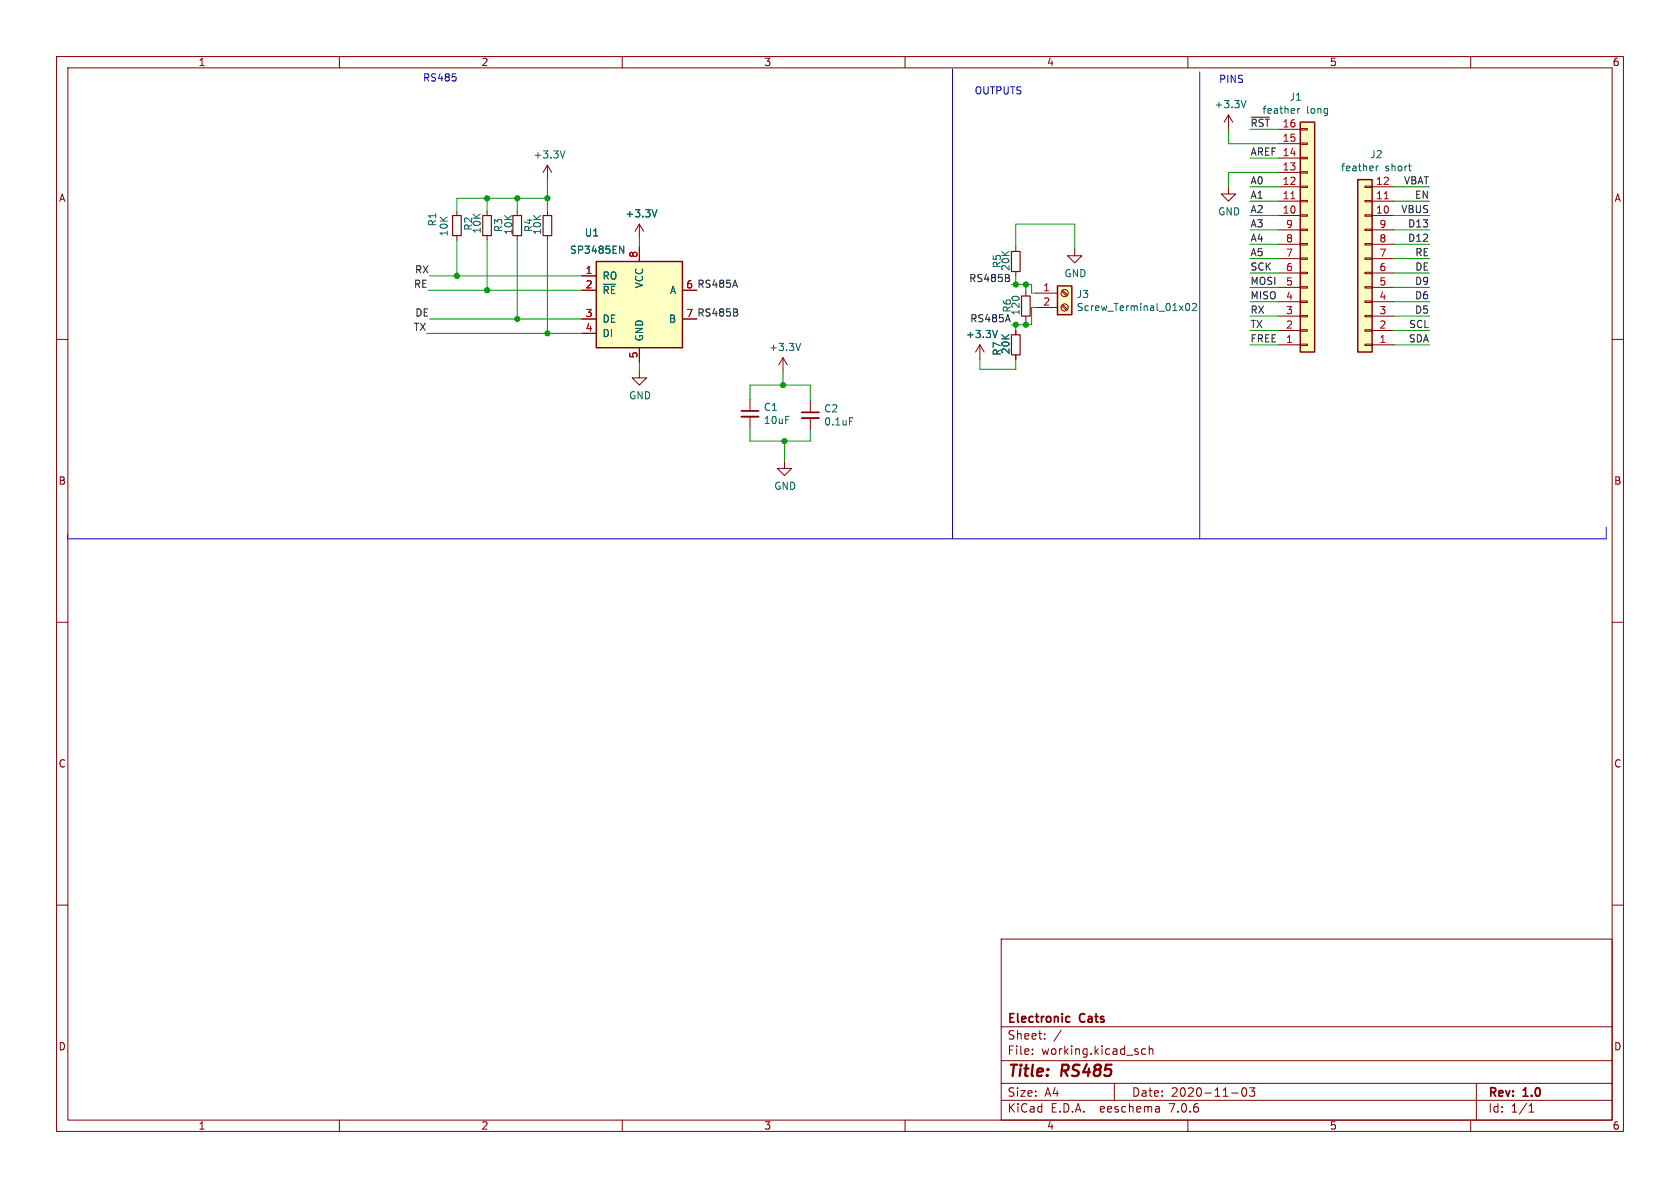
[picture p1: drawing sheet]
<svg xmlns="http://www.w3.org/2000/svg" width="297mm" height="210mm" viewBox="0 0 297 210" stroke-linecap="round" stroke-linejoin="round" font-family="sans-serif">
<g fill="none" stroke="#840000" stroke-width=".18">
<path d="M10 10h277v190h-277zM12 12h273v186h-273zM60 10v2M110 10v2M160 10v2M210 10v2M260 10v2M80.8 37.3v.8M86.1 37.3v.8M91.4 37.3v.8M96.8 29.2l-.8 1.3M96.8 29.2v2.6"/>
<path d="M96.8 37.3v.8M96.8 29.2l.7 1.3M113 39.6v2.6M113 39.6l-.7 1.3M113 39.6l.8 1.3M217.2 33v1.3h1.2l-1.2 1.3-1.3-1.3h1.3M217.2 20.3l-.8 1.3M217.2 20.3v2.6M217.2 20.3l.7 1.3M226.1 38.1h3.8M226.1 35.6h3.8M226.1 33h3.8"/>
<path d="M226.1 30.5h3.8M226.1 27.9h3.8M226.1 25.4h3.8M226.1 22.9h3.8M229.9 22.7h1.2v.3h-1.2zM229.9 25.3h1.2v.2h-1.2zM229.9 27.8h1.2v.3h-1.2zM229.9 30.4h1.2v.2h-1.2zM229.9 32.9h1.2v.2h-1.2zM229.9 35.4h1.2v.3h-1.2zM229.9 38h1.2v.2h-1.2zM241.3 32.9h1.3v.2h-1.3z"/>
<path d="M241.3 35.4h1.3v.3h-1.3zM241.3 38h1.3v.2h-1.3zM242.6 38.1h3.8M242.6 35.6h3.8M242.6 33h3.8M10 60h2M80.8 41.7v.7M86.1 41.7v.7M91.4 41.7v.7M96.8 41.7v.7M102.9 48.8h2.5M102.9 51.3h2.5"/>
<path d="M102.9 56.4h2.5M102.9 58.9h2.5M113 43.7v2.5M120.6 51.3h2.6M120.6 56.4h2.6M179.6 43.7v.8M179.6 48v.8M179.6 58.4v.8M181.4 51.6v.7M181.4 55.9v.7M183.1 51.8h3.8M183.1 54.4h3.8"/>
<path d="M187.7 54l.8 .9M187.7 51.5l.8 .8M187.9 53.8l.8 .9M187.9 51.3l.8 .8M190 43.9v1.3h1.3l-1.3 1.3-1.3-1.3h1.3M226.1 58.4h3.8M226.1 55.9h3.8M226.1 53.3h3.8M226.1 50.8h3.8M226.1 48.3h3.8M226.1 45.7h3.8M226.1 43.2h3.8"/>
<path d="M226.1 40.6h3.8M229.9 40.5h1.2v.3h-1.2zM229.9 43.1h1.2v.2h-1.2zM229.9 45.6h1.2v.2h-1.2zM229.9 48.1h1.2v.3h-1.2zM229.9 50.7h1.2v.2h-1.2zM229.9 53.2h1.2v.3h-1.2zM229.9 55.8h1.2v.2h-1.2zM229.9 58.3h1.2v.2h-1.2zM241.3 40.5h1.3v.3h-1.3zM241.3 43.1h1.3v.2h-1.3zM241.3 45.6h1.3v.2h-1.3z"/>
<path d="M241.3 48.1h1.3v.3h-1.3zM241.3 50.7h1.3v.2h-1.3zM241.3 53.2h1.3v.3h-1.3zM241.3 55.8h1.3v.2h-1.3zM241.3 58.3h1.3v.2h-1.3zM242.6 58.4h3.8M242.6 55.9h3.8M242.6 53.3h3.8M242.6 50.8h3.8M242.6 48.3h3.8M242.6 45.7h3.8M242.6 43.2h3.8"/>
<path d="M242.6 40.6h3.8M285 60h2M113 65.5v1.3h1.3l-1.3 1.3-1.2-1.3h1.2M113 61.5v2.5M132.6 70.6v2M132.6 73.7v2M138.4 63.2l-.7 1.3M138.4 63.2v2.6M138.4 63.2l.8 1.3M143.3 70.9v2M143.3 73.9v2M173.2 61l-.7 1.2"/>
<path d="M173.2 61v2.5M173.2 61l.8 1.2M179.6 62.7v.8M226.1 61h3.8M229.9 60.8h1.2v.3h-1.2zM241.3 60.8h1.3v.3h-1.3zM242.6 61h3.8M138.7 81.5v1.3h1.3l-1.3 1.3-1.3-1.3h1.3M10 110h2M285 110h2M10 160h2M285 160h2"/>
<path d="M177 166h108v32h-108zM60 198v2M110 198v2M160 198v2M177 194.5h108M177 191.5h108M177 187.5h108M177 181.5h108M182.5 186.3v.1M182.5 185.5v.1M184.7 183.6v.1M184.7 182.8v.1"/>
<path d="M187.6 182.1l-1.3 2M197 191.5v3M202.5 185.5l-.4-.1-.3 .3v.4l.2 .2h.5M203.2 185.5l.2-.1 .3 .1 .1 .9M203.2 184.9v1.5M204.9 195.7l.1 .9M205 196.5l-.2 .1M205 196h-.2M210 198v2M217.7 193.2h1.2M219.7 192.4l.2-.1a.81 .81 0 0 1 .6 .6 .81 .81 0 0 1-.3 .8l-.2 .1a.81 .81 0 0 1-.3-1.4zM220.9 192.3h.9l-.5 .6 .4 .1v.7l-.2 .1h-.4l-.2-.1"/>
<path d="M260 198v2M261 191.5v6.5M270.3 196.6h.9M270.3 195.5l.4-.4v1.5"/>
<circle cx="188.2" cy="54.4" r=".63"/>
<circle cx="188.2" cy="51.8" r=".63"/>
</g>
<path d="M131.1 72.6h3M141.7 72.9h3.1M188.7 179.7l.4 .1M189.1 180.6l-.4 .1" fill="none" stroke="#840000" stroke-width=".3"/>
<path d="M80 38.1h1.5v3.6h-1.5zM85.3 38.1h1.6v3.6h-1.6zM90.7 38.1h1.5v3.6h-1.5zM96 38.1h1.5v3.6h-1.5zM178.8 44.5h1.5v3.5h-1.5zM178.8 59.2h1.5v3.5h-1.5zM180.6 52.3h1.5v3.6h-1.5z" fill="none" stroke="#840000" stroke-width=".2"/>
<g fill="#ffffc2" stroke="#ffffc2" stroke-width=".18">
<path d="M105.4 46.2h15.2v15.3h-15.2z"/>
<path d="M229.9 21.6h2.5v40.6h-2.5z"/>
<path d="M186.9 50.5h2.6v5.1h-2.6z"/>
<path d="M240 31.8h2.6v30.4h-2.6z"/>
</g>
<path d="M229.9 21.6h2.5v40.6h-2.5zM240 31.8h2.6v30.4h-2.6zM105.4 46.2h15.2v15.3h-15.2zM186.9 50.5h2.6v5.1h-2.6z" fill="none" stroke="#840000" stroke-width=".25"/>
<g fill="none" stroke="#006464" stroke-width=".18">
<path d="M220.3 17.8l-.5 1.2M229.4 19.2v.8M229.8 19.2l-.4 .2M99.9 26.7l-.4 1.2M116.1 37.1l-.4 1.2M243.3 29.3v.9M243.7 29.3l-.4 .3M249 29.3h.5M249.3 30.2h.2M109.5 43.5l.8 1.3v-1.3M176.3 58.4l-.4 1.3M209.7 53.8l.2-.2a.68 .68 0 0 1 .4 .7 .68 .68 0 0 1-.4 .6l-.2-.1-.1-.4z"/>
<path d="M210.8 53.8l.5-.2 .2 .4-.8 .9h.8M141.5 60.7l-.4 1.3M150.2 73.9h.6"/>
</g>
<path d="M131.1 73.7h3M141.7 73.9h3.1" fill="none" stroke="#840000" stroke-width=".33"/>
<path d="M228.2 35.1h.7M244.7 35.1h.7" fill="none" stroke="#a90000" stroke-width=".18"/>
<path d="M221.2 20.7h3.2M130.3 55.3l.1 .2-.1 .3M130.3 54.7v.4M178.4 49.2l.1 .2-.1 .3M178.4 48.6v.4" fill="none" stroke="#0f0f0f" stroke-width=".18"/>
<path d="M80.6 13.7v.5M168.4 12.2v83.1M212.1 12.7v82.6M284 93.2v2.1h-272.1v-.8" fill="none" stroke="#0000c2" stroke-width=".18"/>
<g fill="none" stroke="#009600" stroke-width=".18">
<path d="M86.1 35.1v2.2M91.4 35.1v2.2M96.8 35.1h-16v2.2M96.8 31.8v5.5M217.2 22.9v2.5h8.9M221 33h5.1M221 35.6h5.1M221 38.1h5.1M221 22.9h5.1M221 27.9h5.1M226.1 30.5h-8.9v2.5M246.4 33h6.3"/>
<path d="M246.4 35.6h6.3M246.4 38.1h6.3M75.4 58.9h27.5M75.7 51.3h27.2M75.9 48.8h27M75.9 56.4h27M80.8 42.4v6.4M86.1 42.4v8.9M91.4 42.4v14M96.8 42.4v16.5M113 42.2v1.5M178.8 50.3h3.6v1.5h.7"/>
<path d="M179.6 43.7v-4.1h10.4v4.3M179.6 48.8v1.5M179.6 57.4v1M181.4 50.3v1.3M181.4 56.6v.8M183.1 54.4h-.7v3h-3.6M221 43.2h5.1M221 40.6h5.1M221 45.7h5.1M221 53.3h5.1M221 48.3h5.1M221 58.4h5.1"/>
<path d="M221 55.9h5.1M221 50.8h5.1M246.4 43.2h6.3M246.4 40.6h6.3M246.4 45.7h6.3M246.4 53.3h6.3M246.4 48.3h6.3M246.4 58.4h6.3M246.4 55.9h6.3M246.4 50.8h6.3M113 64v1.5M132.6 70.6v-2.5h10.7v2.8"/>
<path d="M132.6 75.7v2.3h10.7v-2.1M138.4 65.8v2.3M138.7 78v3.5M173.2 63.5v1.8h6.4v-1.8M221 61h5.1M246.4 61h6.3"/>
</g>
<g fill="#009600" stroke="#009600" stroke-width=".18">
<circle cx="181.4" cy="57.4" r=".46"/>
<circle cx="179.6" cy="57.4" r=".46"/>
<circle cx="179.6" cy="50.3" r=".46"/>
<circle cx="181.4" cy="50.3" r=".46"/>
<circle cx="96.8" cy="35.1" r=".46"/>
<circle cx="80.8" cy="48.8" r=".46"/>
<circle cx="86.1" cy="35.1" r=".46"/>
<circle cx="91.4" cy="35.1" r=".46"/>
<circle cx="91.4" cy="56.4" r=".46"/>
<circle cx="86.1" cy="51.3" r=".46"/>
<circle cx="96.8" cy="58.9" r=".46"/>
<circle cx="138.7" cy="78" r=".46"/>
<circle cx="138.4" cy="68.1" r=".46"/>
</g>
<g font-size="2.8" fill="#840000">
<text x="178" y="190.9">Title:</text>
<text x="187.7" y="190.9">RS485</text>
</g>
<g font-size="2.1" fill="#840000">
<text x="178" y="184">Sheet:</text>
<text x="178" y="181.2">Electronic</text>
<text x="191" y="181.2">Cats</text>
<text x="178" y="186.7">File:</text>
<text x="184.1" y="186.7">working.kicad_sch</text>
<text x="178" y="196.9">KiCad</text>
<text x="178" y="194.1">Size:</text>
<text x="184.7" y="194.1">A4</text>
<text x="185.7" y="196.9">E.D.A.</text>
<text x="194.6" y="196.9">eeschema</text>
<text x="200" y="194.1">Date:</text>
<text x="207" y="196.9">7.0.6</text>
<text x="207" y="194.1">2020-11-03</text>
<text x="263" y="194.3">Rev:</text>
<text x="263" y="196.9">Id:</text>
<text x="267.1" y="196.9">1/1</text>
<text x="269.4" y="194.3">1.0</text>
</g>
<g font-size="1.8" fill="#840000">
<text x="35" y="11.9">1</text>
<text x="85" y="11.9">2</text>
<text x="135" y="11.9">3</text>
<text x="185" y="11.9">4</text>
<text x="235" y="11.9">5</text>
<text x="285" y="11.9">6</text>
<text x="10.3" y="35.9">A</text>
<text x="285.3" y="35.9">A</text>
<text x="10.3" y="85.9">B</text>
<text x="285.3" y="85.9">B</text>
<text x="10.3" y="135.9">C</text>
<text x="285.3" y="135.9">C</text>
<text x="10.3" y="185.9">D</text>
<text x="285.3" y="185.9">D</text>
<text x="35" y="199.9">1</text>
<text x="85" y="199.9">2</text>
<text x="135" y="199.9">3</text>
<text x="185" y="199.9">4</text>
<text x="235" y="199.9">5</text>
<text x="285" y="199.9">6</text>
</g>
<g font-size="1.8" fill="#0000c2">
<text x="74.7" y="14.5">RS485</text>
<text x="172.2" y="16.8">OUTPUTS</text>
<text x="215.4" y="14.7">PINS</text>
</g>
<g font-size="1.8" fill="#006464">
<text x="214.6" y="19.3">+3.3V</text>
<text x="223.1" y="20.3">feather</text>
<text x="227.9" y="18">J1</text>
<text x="231" y="20.3">long</text>
<text x="94.2" y="28.2">+3.3V</text>
<text x="242.1" y="28.2">J2</text>
<text x="237" y="30.5">feather</text>
<text x="244.9" y="30.5">short</text>
<text x="77.3" y="40.1" transform="rotate(-90 77.3 40.1)">R1</text>
<text x="79.3" y="41.9" transform="rotate(-90 79.3 41.9)">10K</text>
<text x="83.7" y="40.9" transform="rotate(-90 83.7 40.9)">R2</text>
<text x="85.2" y="41.4" transform="rotate(-90 85.2 41.4)">10K</text>
<text x="89" y="41.1" transform="rotate(-90 89 41.1)">R3</text>
<text x="90.8" y="41.6" transform="rotate(-90 90.8 41.6)">10K</text>
<text x="94.3" y="41.1" transform="rotate(-90 94.3 41.1)">R4</text>
<text x="95.9" y="41.6" transform="rotate(-90 95.9 41.6)">10K</text>
<text x="110.5" y="38.6">+3.3V</text>
<text x="215.3" y="38.3">GND</text>
<text x="100.7" y="45.1">SP3485EN</text>
<text x="103.3" y="42">U1</text>
<text x="177.1" y="47.5" transform="rotate(-90 177.1 47.5)">R5</text>
<text x="106.4" y="49.6">RO</text>
<text x="106.4" y="52.2">~{RE}</text>
<text x="113.9" y="51.1" transform="rotate(-90 113.9 51.1)">VCC</text>
<text x="118.3" y="52.2">A</text>
<text x="188.1" y="49.2">GND</text>
<text x="190.3" y="52.9">J3</text>
<text x="106.4" y="57.3">DE</text>
<text x="106.4" y="59.8">DI</text>
<text x="118.2" y="57.3">B</text>
<text x="170.7" y="60">+3.3V</text>
<text x="178.9" y="55.4" transform="rotate(-90 178.9 55.4)">R6</text>
<text x="180.4" y="55.9" transform="rotate(-90 180.4 55.9)">120</text>
<text x="190.3" y="55.2">Screw_Terminal_01x02</text>
<text x="113.9" y="60.5" transform="rotate(-90 113.9 60.5)">GND</text>
<text x="135.9" y="62.3">+3.3V</text>
<text x="177.1" y="63" transform="rotate(-90 177.1 63)">R7</text>
<text x="178.7" y="62.7" transform="rotate(-90 178.7 62.7)">20K</text>
<text x="111.1" y="70.8">GND</text>
<text x="134.9" y="72.8">C1</text>
<text x="134.9" y="75.2">10uF</text>
<text x="145.6" y="73.1">C2</text>
<text x="145.6" y="75.4">0.1uF</text>
<text x="136.8" y="86.8">GND</text>
</g>
<g font-size="1.8" fill="#0f0f0f">
<text x="221" y="22.5">~{RST}16</text>
<text x="221" y="27.6">AREF 14</text>
<text x="221" y="35.2">A1</text>
<text x="221" y="32.7">A0</text>
<text x="248.1" y="32.7">VBAT</text>
<text x="250" y="35.2">EN</text>
<text x="221" y="40.3">A3</text>
<text x="221" y="37.8">A2</text>
<text x="247.6" y="37.8">VBUS</text>
<text x="248.8" y="40.3">D13</text>
<text x="178.7" y="48" transform="rotate(-90 178.7 48)">20K</text>
<text x="221" y="42.8">A4</text>
<text x="221" y="47.9">SCK</text>
<text x="221" y="45.4">A5</text>
<text x="248.8" y="42.8">D12</text>
<text x="250.1" y="47.9">DE</text>
<text x="250.1" y="45.4">RE</text>
<text x="73.1" y="51">RE</text>
<text x="73.3" y="48.4">RX</text>
<text x="121.2" y="51.1">6 RS485A</text>
<text x="171.2" y="49.9">RS485B</text>
<text x="221" y="50.5">MOSI</text>
<text x="221" y="53">MISO</text>
<text x="250" y="53">D6</text>
<text x="250" y="50.5">D9</text>
<text x="73.1" y="58.6">TX</text>
<text x="73.3" y="56">DE</text>
<text x="121.2" y="56.1">7 RS485B</text>
<text x="171.4" y="57.1">RS485A</text>
<text x="221" y="58.1">TX</text>
<text x="221" y="55.5">RX</text>
<text x="249" y="58.1">SCL</text>
<text x="250" y="55.5">D5</text>
<text x="221" y="60.6">FREE</text>
<text x="249" y="60.6">SDA</text>
</g>
<g font-size="1.8" fill="#a90000">
<text x="226.7" y="25.1">15</text>
<text x="226.7" y="35.3">11</text>
<text x="226.7" y="32.8">12</text>
<text x="226.7" y="30.2">13</text>
<text x="243.2" y="35.3">11</text>
<text x="243.2" y="32.8">12</text>
<text x="226.7" y="37.8">10</text>
<text x="227.3" y="40.4">9</text>
<text x="243.2" y="37.8">10</text>
<text x="243.8" y="40.4">9</text>
<text x="112.8" y="45.7" transform="rotate(-90 112.8 45.7)">8</text>
<text x="227.3" y="45.5">7</text>
<text x="227.3" y="42.9">8</text>
<text x="243.8" y="45.5">7</text>
<text x="243.8" y="42.9">8</text>
<text x="103.4" y="48.5">1</text>
<text x="103.4" y="51.1">2</text>
<text x="121.2" y="51.1">6</text>
<text x="184.3" y="51.6">1</text>
<text x="227.3" y="53.1">4</text>
<text x="227.3" y="50.5">5</text>
<text x="227.3" y="48">6</text>
<text x="243.8" y="53.1">4</text>
<text x="243.8" y="50.5">5</text>
<text x="243.8" y="48">6</text>
<text x="103.4" y="56.1">3</text>
<text x="103.4" y="58.7">4</text>
<text x="121.2" y="56.1">7</text>
<text x="184.3" y="54.1">2</text>
<text x="227.3" y="58.2">2</text>
<text x="227.3" y="55.6">3</text>
<text x="243.8" y="58.2">2</text>
<text x="243.8" y="55.6">3</text>
<text x="112.8" y="63.4" transform="rotate(-90 112.8 63.4)">5</text>
<text x="227.3" y="60.7">1</text>
<text x="243.8" y="60.7">1</text>
</g>
</svg>
